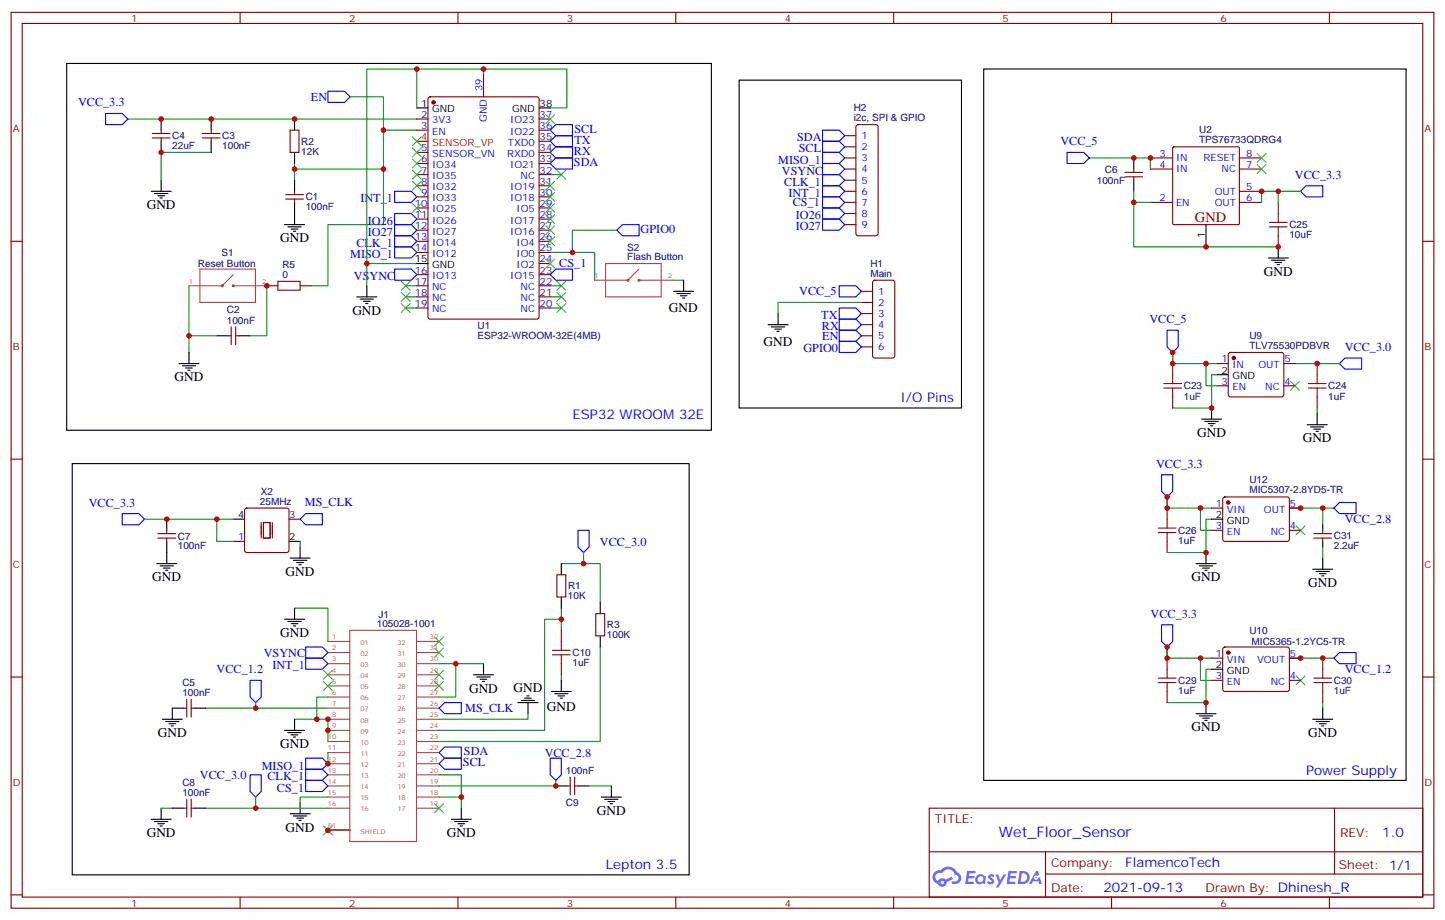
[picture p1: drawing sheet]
<svg xmlns="http://www.w3.org/2000/svg" width="459mm" height="292mm" viewBox="0 0 459 292" stroke-linecap="round" stroke-linejoin="round" font-family="sans-serif">
<g fill="none" stroke="#870000" stroke-width=".35">
<path d="M3.5 3.9h451.6v284.4h-451.6zM7.1 7.4h444.5v277.3h-444.5zM76.2 3.9v3.5M145.3 3.9v3.5M214.5 3.9v3.5M283.6 3.9v3.5M352.8 3.9v3.5M421.9 3.9v3.5M3.5 76.6h3.6M451.6 76.6h3.5M3.5 145.7h3.6M451.6 145.7h3.5"/>
<path d="M3.5 214.9h3.6M451.6 214.9h3.5M294.9 256.5h156.7v28.2h-156.7zM423.5 256.5l.1 20.9M295 270.4h156.4M331.8 277.4h119.6M331.8 270.4v14.1M3.5 284h3.6M76.2 284.7v3.6M145.3 284.7v3.6M214.5 284.7v3.6M283.6 284.7v3.6"/>
<path d="M352.8 284.7v3.6M421.9 284.7v3.6M451.6 284h3.5"/>
</g>
<g fill="#5487ff">
<path d="M313.9 277.7a1.22 1.22 0 0 1 1.7 .2l-.4 .6a.47 .47 0 0 0-.3-.4 .47 .47 0 0 0-.5 .2l.2 .2a1.14 1.14 0 0 1 .7 1.8 1.14 1.14 0 0 1-1.9 0l-.2-.2 .5-.6 .7 .5a.29 .29 0 0 0 .4-.3 .29 .29 0 0 0-.3-.3 1.04 1.04 0 0 1-.6-1.7z"/>
<path d="M306.9 276.4h2.4l.3 .2-.1 .5-1.9 .1-.1 .8h1.5l.4 .4-.4 .4h-1.6l-.2 1.1h1.8l.1 .3-.1 .3-2.7 .1z"/>
<path d="M320.1 276.4l2.6 .2-.1 .5-1.8 .1-.1 .8h1.5l.3 .4-.4 .4h-1.5l-.2 1.1h1.7l.2 .3-.2 .3-2.6 .1z"/>
<path d="M328.8 276.4h.7l.3 1.3-.6 .3a.69 .69 0 0 0-1 .3 .69 .69 0 0 0 .5 .9 .69 .69 0 0 0 .8-.6l.5-.2 .6 2.2h-.8l-.2-.9h-1.7l-.5 .9h-.9z"/>
<path d="M316 277.5h.8l.6 1.8 1.1-1.8h.9l-2.5 4.2h-.9l.9-1.5z"/>
<path d="M323.6 276.4l-.6 4.2h1.4a2.11 2.11 0 0 0 2.4-2.1 2.11 2.11 0 0 0-2.5-2.1zM324.3 277.2a1.43 1.43 0 0 1 1.7 1.6 1.43 1.43 0 0 1-2.1 1.1z"/>
<path d="M309.9 278.1a1.54 1.54 0 0 0-.1 2.1 1.54 1.54 0 0 0 2.2 .1l.6 .3 .3-2.3-.6-.3a1.49 1.49 0 0 0-2.4 .1zM310.2 279.1a.94 .94 0 0 1 1.8 0 .94 .94 0 0 1-1.8 0z"/>
<path d="M296.6 276.8a2.18 2.18 0 0 0 1.1 3.7 1.44 1.44 0 0 0 1.6 .9 1.44 1.44 0 0 0 1.2-1.4l2-1-.4-.8-2 1a1.47 1.47 0 0 0-2.4 .4 1.39 1.39 0 0 1-.7-1.9 1.39 1.39 0 0 1 2-.5 2.12 2.12 0 0 1 2.2-1.3 2.12 2.12 0 0 1 1.9 1.7 1.14 1.14 0 0 1 1.1 1.4 1.14 1.14 0 0 1-1.7 .7 .43 .43 0 0 0-.5 .4 .43 .43 0 0 0 .4 .5 1.98 1.98 0 0 0 2.5-1.2 1.98 1.98 0 0 0-1.2-2.6 3.1 3.1 0 0 0-5.3-.6l-.8 .1zM298.5 280.1a.55 .55 0 0 1 1.1 0 .55 .55 0 0 1-1.1 0z"/>
<circle cx="328.8" cy="278.5" r=".26"/>
</g>
<g fill="none" stroke="#008700" stroke-width=".35">
<path d="M40.6 37.8h91.7M111.1 30.7h10.6v10.6M132.3 21.9h-15.9v61.7h15.9M132.3 34.3v-12.4h47.6v12.4h-5.3M153.5 21.9v1.8M67 48.4h-15.8v8.8M93.5 51.9v5.3M121.7 53.7v17.6h-17.6v19.4h-5.3M132.3 41.3h-10.6v12.4h-28.2M174.6 55.4h3.6M345.7 50.1h19.4v3.6M195.8 73.1h-14.1v7"/>
<path d="M359.8 60.7v3.5h5.3M359.8 64.2v14.2h45.9M400.4 64.2v-3.5h5.3v3.5M405.7 60.7h7M60 90.7v15.9h8.8M84.7 90.7v15.9h-5.3M116.4 83.6v7.1M128.8 97.8h3.5M128.8 94.2h3.5M128.8 90.7h3.5M174.6 80.1h14.1v8.8M174.6 97.8h3.6"/>
<path d="M174.6 94.2h3.6M174.6 90.7h3.6M213.4 88.9h3.6M273.4 96h-26.5v3.5M60 106.6v5.3M372.2 115.4v-3.5v3.5h14.1M382.8 115.4v7h3.5M386.3 118.9h-1.8v10.6h-12.3M411 115.4h14.1M418 129.5v1.8M45.9 164.8h28.2M68.8 164.8v7h5.3"/>
<path d="M95.2 171.8v1.8M178.2 178.9h12.3v12.3M185.2 175.4v3.5M370.4 161.3v-3.6v3.6h14.1M381 161.3v7h3.5M384.5 164.8h-1.7v10.6h-12.4M409.2 161.3h14.1M419.8 161.3v5.2M419.8 173.6v3.5M93.5 193h10.6v10.6M178.2 193v7.1M178.2 196.5h-5.3v35.3h-33.6"/>
<path d="M139.3 210.6h5.3v10.6h-5.3M144.6 210.6h8.9M178.2 214.2v1.7M190.5 205.4v29.9h-51.2M370.4 208.9v-3.5v3.5h14.1M381 208.9v7h3.5M384.5 212.4h-1.7v10.6h-12.4M409.2 208.9h14.1M65.3 224.8h15.8M81.1 223v1.8h23M93.5 228.3h7M104.1 221.2h-3.6v7.1h3.6v7"/>
<path d="M104.1 238.9v3.5M167.6 226.5v1.8h-28.3M419.8 223v1.8M51.2 256.5h3.5M65.3 256.5h15.8M81.1 253v3.5h23M104.1 253h-8.9v1.7M139.3 253h7.1v3.5M139.3 245.9h7.1v7.1M176.4 247.7v1.7h-37.1M187 249.4h7"/>
</g>
<g fill="none" stroke="#870000" stroke-width=".35">
<path d="M132.3 37.8h3.5M136.1 30.9l.4-.2h33.9l.6 .5 .1 69.4-.5 .6-34.1 .1-.6-.5-.1-69.4zM153.5 23.7v7M171.1 37.8h3.5M271.9 39.8l.4-.3h5.7l.5 .3 .2 .5v33.8l-.2 .5-.5 .2h-5.7l-.5-.2-.2-.5v-33.8zM48.3 42.4h5.7M48.3 43.8h5.7M51.2 41.3v1.1M51.2 43.8v1M64.2 42.4h5.6M64.2 43.8h5.6M67 41.3v1.1"/>
<path d="M67 43.8v1M92.1 41.3h2.8v7.1h-2.8zM132.3 41.3h3.5M132.3 48.4h3.5M132.3 51.9h3.5M132.3 55.4h3.5M132.3 58.9h3.5M171.1 41.3h3.5M171.1 48.4h3.5M171.1 51.9h3.5M171.1 55.4h3.5M171.1 58.9h3.5"/>
<path d="M171.1 44.8h3.5M268.1 43.1h3.5M268.1 46.6h3.5M268.1 50.1h3.5M268.1 53.7h3.5M268.1 57.2h3.5M357 54.7h5.7M357 56.1h5.7M359.8 53.7v1M359.8 56.1v1.1M365.1 50.1h7.1M365.1 53.7h7.1"/>
<path d="M372.2 46.8l.3-.2h20.5l.3 .2v24.1l-.1 .3-20.7 .1-.3-.2zM393.3 50.1h7.1M393.3 53.7h7.1M90.7 61.8h5.6M90.7 63.2h5.6M93.5 60.7v1.1M93.5 63.2v1M132.3 62.5h3.5M132.3 66h3.5M132.3 69.5h3.5M132.3 73.1h3.5M132.3 76.6h3.5"/>
<path d="M171.1 62.5h3.5M171.1 66h3.5M171.1 69.5h3.5M171.1 73.1h3.5M171.1 76.6h3.5M268.1 60.7h3.5M268.1 64.2h3.5M268.1 67.8h3.5M268.1 71.3h3.5M365.1 64.2h7.1M393.3 60.7h7.1M393.3 64.2h7.1"/>
<path d="M405.7 64.2v3.6M405.7 74.8v3.6M84.7 90.7h3.5M95.2 90.7h3.6M132.3 90.7h3.5M132.3 80.1h3.5M132.3 87.2h3.5M132.3 94.2h3.5M132.3 97.8h3.5M171.1 90.7h3.5M171.1 80.1h3.5M171.1 87.2h3.5"/>
<path d="M171.1 94.2h3.5M171.1 97.8h3.5M171.1 83.6h3.5M273.4 92.5h3.5M273.4 96h3.5M273.4 99.5h3.5M277.2 89.1l.4-.2h5.7l.6 .5 .1 23.5-.5 .7h-5.9l-.6-.4-.1-23.6zM72.3 106.6h1.1M73.4 103.8v5.6M74.8 103.8v5.6M74.8 106.6h1M273.4 106.6h3.5"/>
<path d="M273.4 103h3.5M273.4 110.1h3.5M372.2 115.4v3.5M386.3 115.4h3.5M390.1 112.1l.4-.2h16.3l.5 .2 .2 .5v12.7l-.3 .5-.4 .2h-16.3l-.5-.3-.2-.4v-12.7zM407.5 115.4h3.5M418 115.4v3.5M372.2 126v3.5M386.3 122.4h3.5M407.5 122.4h3.5M418 126v3.5M388.3 157.9l.5-.2 20 .1 .4 .6v13l-.7 .4h-20l-.4-.7v-12.7z"/>
<path d="M50.1 169.4h5.6M50.1 170.8h5.6M52.9 168.3v1.1M52.9 170.8v1M74.1 171.8h3.5M77.8 161.5l.5-.2h12.7l.5 .2 .2 .5v12.7l-.2 .5-.5 .2h-12.7l-.5-.3-.2-.4v-12.7zM91.7 164.8h3.5M370.4 161.3v3.5M370.4 171.8v3.6M384.5 161.3h3.6M384.5 168.3h3.6M409.2 161.3h3.5"/>
<path d="M409.2 168.3h3.5M417 169.4h5.6M417 170.8h5.6M419.8 168.3v1.1M419.8 170.8v1M176.7 182.4h2.9v7.1h-2.9zM189.1 194.8h2.8v7h-2.8zM178.2 200.1v3.5M178.2 210.6v3.6M370.4 208.9v3.5M370.4 219.5v3.5M384.5 208.9h3.6"/>
<path d="M384.5 215.9h3.6M388.3 205.6l.5-.2h20l.4 .7v12.9l-.7 .5-20-.1-.4-.6v-12.7zM409.2 208.9h3.5M409.2 215.9h3.5M419.8 208.9v3.5M419.8 219.5v3.5M58.2 224.8h1.1M59.3 221.9v5.7M60.7 221.9v5.7M60.7 224.8h1M58.2 256.5h1.1M59.3 253.7v5.6"/>
<path d="M60.7 253.7v5.6M60.7 256.5h1M179.9 249.4h1.1M181 246.6v5.7M182.4 246.6v5.7M182.4 249.4h1"/>
</g>
<g fill="none" stroke="#000" stroke-width=".35">
<path d="M21.2 20.1h204.6v116.5h-204.6zM51.2 37.8v3.5M67 37.8v3.5M93.5 37.8v3.5M132.3 34.3h3.5M171.1 34.3h3.5M234.6 25.4h70.6v104.1h-70.6zM312.2 21.9h134.1v225.8h-134.1zM51.2 44.8v3.6M51.2 57.2v3.5M67 44.8v3.6M93.5 48.4v3.5"/>
<path d="M93.5 57.2v3.5M359.8 50.1v3.6M359.8 57.2v3.5M48 60.7h6.3M49 61.4h4.3M50.1 62.1h2.1M50.8 62.8h.7M90.3 71.3h6.4M91.4 72h4.2M92.4 72.7h2.1M93.1 73.4h.7M93.5 64.2v7.1"/>
<path d="M382.8 71.3v7.1M405.7 78.4v3.5M113.2 94.2h6.4M114.3 94.9h4.2M115.4 95.6h2.1M116.1 96.3h.7M116.4 90.7v3.5M132.3 83.6h3.5M213.8 92.5h6.3M214.8 93.2h4.3M215.9 93.9h2.1M216.6 94.6h.7"/>
<path d="M217 88.9v3.6M246.9 99.5v3.5M402.5 81.9h6.4M403.6 82.6h4.2M404.6 83.3h2.2M405.3 84h.7M56.8 115.4h6.3M57.9 116.1h4.2M58.9 116.8h2.1M59.6 117.5h.7M60 111.9v3.5M68.8 106.6h3.5"/>
<path d="M75.8 106.6h3.6M243.8 103h6.3M244.8 103.8h4.3M245.9 104.5h2.1M246.6 105.2h.7M386.3 118.9h3.5M381.4 133h6.3M382.4 133.7h4.2M383.5 134.4h2.1M384.2 135.1h.7M384.5 129.5v3.5M414.9 134.8h6.3"/>
<path d="M415.9 135.5h4.3M417 136.2h2.1M417.7 136.9h.7M418 131.3v3.5M22.9 147.1h195.8v130.6h-195.8zM49.7 178.9h6.4M50.8 179.6h4.2M52.9 164.8v3.5M52.9 171.8v7.1M74.1 164.8h3.5M91.7 171.8h3.5M92.1 177.1h6.3"/>
<path d="M93.1 177.8h4.3M94.2 178.5h2.1M94.9 179.2h.7M95.2 173.6v3.5M178.2 178.9v3.5M379.6 178.9h6.3M380.6 179.6h4.3M382.8 175.4v3.5M384.5 164.8h3.6M419.8 166.5v1.8M419.8 171.8v1.8M419.8 177.1v3.6"/>
<path d="M51.9 180.3h2.1M52.6 181h.7M90.3 196.5h6.4M91.4 197.2h4.2M92.4 197.9h2.1M93.1 198.6h.7M93.5 193v3.5M178.2 189.5v3.5M190.5 191.2v3.6M381.7 180.3h2.1M382.4 181h.7M416.6 180.7h6.4"/>
<path d="M417.7 181.4h4.2M418.7 182.1h2.2M419.5 182.8h.7M150.3 214.2h6.3M151.3 214.9h4.3M152.4 215.6h2.1M153.1 216.3h.7M153.5 210.6v3.6M175 219.5h6.3M178.2 215.9v3.6M190.5 201.8v3.6M384.5 212.4h3.6"/>
<path d="M51.5 228.3h6.4M52.6 229h4.2M53.6 229.7h2.1M54.3 230.4h.7M58.2 224.8h-3.5v3.5M61.7 224.8h3.6M90.3 231.8h6.4M91.4 232.5h4.2M92.4 233.2h2.1M93.1 233.9h.7M93.5 228.3v3.5M164.4 223h6.3"/>
<path d="M165.5 222.3h4.2M166.5 221.6h2.1M167.2 220.9h.7M167.6 223v3.5M176 220.2h4.3M177.1 220.9h2.1M177.8 221.6h.7M379.6 226.5h6.3M380.6 227.2h4.3M381.7 227.9h2.1M382.4 228.6h.7M382.8 223v3.5"/>
<path d="M416.6 228.3h6.4M417.7 229h4.2M418.7 229.7h2.2M419.5 230.4h.7M419.8 224.8v3.5M51.2 256.5v3.5M54.7 256.5h3.5M61.7 256.5h3.6M92.1 258.3h6.3M93.1 259h4.3M94.2 259.7h2.1M95.2 254.7v3.6"/>
<path d="M146.4 256.5v3.5M176.4 249.4h3.5M183.4 249.4h3.6M190.9 253h6.3M191.9 253.7h4.2M193 254.4h2.1M193.7 255.1h.7M194 249.4v3.6M48 260h6.3M49 260.7h4.3M50.1 261.4h2.1M50.8 262.1h.7"/>
<path d="M94.9 260.4h.7M143.2 260h6.4M144.3 260.7h4.2M145.3 261.4h2.2M146 262.1h.8"/>
</g>
<g fill="none" stroke="#00f" stroke-width=".35">
<path d="M33.5 36h5.3l1.8 1.8-1.8 1.7h-5.3zM104.1 29h5.3l1.7 1.7-1.7 1.8h-5.3zM174.6 41.3l1.8-1.8h5.3v3.6h-5.3zM174.6 51.9l1.8-1.8h5.3v3.6h-5.3zM174.6 48.4l1.8-1.8h5.3v3.5h-5.3zM174.6 44.8l1.8-1.7h5.3v3.5h-5.3zM261.1 41.3h5.2l1.8 1.8-1.8 1.7h-5.2zM261.1 44.8h5.2l1.8 1.8-1.8 1.8h-5.2zM261.1 48.4h5.2l1.8 1.7-1.8 1.8h-5.2zM261.1 51.9h5.2l1.8 1.8-1.8 1.7h-5.2zM261.1 55.4h5.2l1.8 1.8-1.8 1.7h-5.2zM261.1 58.9h5.2l1.8 1.8-1.8 1.8h-5.2z"/>
<path d="M338.7 48.4h5.3l1.7 1.7-1.7 1.8h-5.3zM125.2 60.7h5.3l1.8 1.8-1.8 1.7h-5.3zM125.2 78.4h5.3l1.8 1.7-1.8 1.8h-5.3zM125.2 74.8h5.3l1.8 1.8-1.8 1.8h-5.3zM125.2 71.3h5.3l1.8 1.8-1.8 1.7h-5.3zM125.2 67.8h5.3l1.8 1.7-1.8 1.8h-5.3zM195.8 73.1l1.8-1.8h5.2v3.5h-5.2zM261.1 62.5h5.2l1.8 1.7-1.8 1.8h-5.2zM261.1 66h5.2l1.8 1.8-1.8 1.7h-5.2zM261.1 69.5h5.2l1.8 1.8-1.8 1.8h-5.2zM412.7 60.7l1.8-1.8h5.3v3.6h-5.3zM125.2 85.4h5.3l1.8 1.8-1.8 1.7h-5.3z"/>
<path d="M174.6 87.2l1.8-1.8h5.3v3.5h-5.3zM266.3 90.7h5.3l1.8 1.8-1.8 1.7h-5.3zM266.3 97.8h5.3l1.8 1.7-1.8 1.8h-5.3zM266.3 101.3h5.3l1.8 1.7-1.8 1.8h-5.3zM266.3 104.8h5.3l1.8 1.8-1.8 1.7h-5.3zM266.3 108.3h5.3l1.8 1.8-1.8 1.8h-5.3zM370.4 104.8h3.5v5.3l-1.7 1.8-1.8-1.8zM425.1 115.4l1.8-1.8h5.3v3.6h-5.3zM368.7 150.7h3.5v5.3l-1.8 1.7-1.7-1.7zM38.8 163h5.3l1.8 1.8-1.8 1.7h-5.3zM95.2 164.8l1.8-1.8h5.3v3.5h-5.3zM183.4 168.3h3.6v5.3l-1.8 1.8-1.8-1.8z"/>
<path d="M423.3 161.3l1.8-1.8h5.3v3.5h-5.3zM368.7 198.3h3.5v5.3l-1.8 1.8-1.7-1.8zM79.4 215.9h3.5v5.3l-1.8 1.8-1.7-1.8zM97 208.9h5.3l1.8 1.7-1.8 1.8h-5.3zM97 205.4h5.3l1.8 1.7-1.8 1.8h-5.3zM423.3 208.9l1.8-1.8h5.3v3.5h-5.3zM139.3 238.9l1.8-1.8h5.3v3.5h-5.3zM139.3 224.8l1.8-1.8h5.3v3.5h-5.3zM79.4 245.9h3.5v5.3l-1.8 1.8-1.7-1.8zM97 244.2h5.3l1.8 1.7-1.8 1.8h-5.3zM97 247.7h5.3l1.8 1.7-1.8 1.8h-5.3zM97 240.6h5.3l1.8 1.8-1.8 1.8h-5.3z"/>
<path d="M139.3 242.4l1.8-1.8h5.3v3.6h-5.3zM174.6 240.6h3.6v5.3l-1.8 1.8-1.8-1.8z"/>
</g>
<g fill="none" stroke="#a10000" stroke-width=".35">
<path d="M402.9 70.6h5.6M402.9 72h5.6M405.7 67.8v2.8M405.7 72v2.8M88.2 89.3h7v2.8h-7zM372.2 118.9v2.8M418 118.9v2.8M369.4 121.7h5.6M369.4 123.2h5.6M372.2 123.2v2.8M415.2 121.7h5.7M415.2 123.2h5.7"/>
<path d="M418 123.2v2.8M367.6 167.6h5.6M367.6 169h5.6M370.4 164.8v2.8M370.4 169v2.8M175.3 206.4h5.7M175.3 207.8h5.7M178.2 203.6v2.8M178.2 207.8v2.8M367.6 215.2h5.6M367.6 216.6h5.6M370.4 212.4v2.8"/>
<path d="M370.4 216.6v2.9M417 215.2h5.6M417 216.6h5.6M419.8 212.4v2.8M419.8 216.6v2.9"/>
</g>
<g fill="none" stroke="#3c3" stroke-width=".35">
<path d="M173.2 36.4l2.8 2.8M176 36.4l-2.8 2.8M130.9 57.5l2.8 2.9M130.9 54l2.8 2.8M130.9 50.5l2.8 2.8M130.9 47l2.8 2.8M130.9 43.4l2.8 2.8M133.7 57.5l-2.8 2.9M133.7 54l-2.8 2.8M133.7 50.5l-2.8 2.8M133.7 47l-2.8 2.8M133.7 43.4l-2.8 2.8"/>
<path d="M173.2 57.5l2.8 2.9M176 57.5l-2.8 2.9M176.7 54l2.9 2.8M179.6 54l-2.9 2.8M399 52.2l2.8 2.9M399 48.7l2.8 2.8M401.8 52.2l-2.8 2.9M401.8 48.7l-2.8 2.8M130.9 64.6l2.8 2.8M133.7 64.6l-2.8 2.8M173.2 71.6l2.8 2.9M173.2 68.1l2.8 2.8"/>
<path d="M173.2 75.2l2.8 2.8M173.2 64.6l2.8 2.8M173.2 61.1l2.8 2.8M176 71.6l-2.8 2.9M176 68.1l-2.8 2.8M176 75.2l-2.8 2.8M176 64.6l-2.8 2.8M176 61.1l-2.8 2.8M127.4 89.3l2.8 2.8M127.4 92.8l2.8 2.8M127.4 96.3l2.8 2.9M130.2 89.3l-2.8 2.8"/>
<path d="M130.2 92.8l-2.8 2.8M130.2 96.3l-2.8 2.9M173.2 82.2l2.8 2.9M176 82.2l-2.8 2.9M176.7 96.3l2.9 2.9M176.7 92.8l2.9 2.8M176.7 89.3l2.9 2.8M179.6 96.3l-2.9 2.9M179.6 92.8l-2.9 2.8M179.6 89.3l-2.9 2.8M409.6 121l2.8 2.9M412.4 121l-2.8 2.9"/>
<path d="M411.3 166.9l2.9 2.8M414.2 166.9l-2.9 2.8M102.7 212.8l2.8 2.8M102.7 216.3l2.8 2.8M105.5 212.8l-2.8 2.8M105.5 216.3l-2.8 2.8M137.9 216.3l2.9 2.8M137.9 212.8l2.9 2.8M137.9 205.7l2.9 2.8M137.9 202.2l2.9 2.8M140.8 216.3l-2.9 2.8M140.8 212.8l-2.9 2.8"/>
<path d="M140.8 205.7l-2.9 2.8M140.8 202.2l-2.9 2.8M411.3 214.5l2.9 2.8M414.2 214.5l-2.9 2.8M137.9 255.1l2.9 2.8M140.8 255.1l-2.9 2.8M102.7 262.1l2.8 2.9M105.5 262.1l-2.8 2.9"/>
</g>
<g fill="#870000" stroke="#870000" stroke-width=".35">
<circle cx="389.8" cy="159.5" r=".53"/>
<circle cx="389.8" cy="207.1" r=".53"/>
<circle cx="391.6" cy="113.6" r=".53"/>
<circle cx="137.6" cy="32.5" r=".53"/>
</g>
<path d="M132.3 44.8h3.5" fill="none" stroke="#f00" stroke-width=".35"/>
<g fill="none" stroke="#a64a4a" stroke-width=".35">
<path d="M63.4 85.4h17.7v10.6h-17.7zM74 87.2l-3.5 3.5h-10.5M74 90.7h7.1M81.2 90.7h3.5M192.2 83.6h17.6v10.6h-17.6zM202.8 85.4l-3.5 3.5h-10.6M202.8 88.9h7M210 88.9h3.4M104.1 203.6h6.9M104.1 207.1h6.9M104.1 210.6h6.9M104.1 214.2h6.9"/>
<path d="M104.1 217.7h6.9M111 200.1h21.2v67h-21.2zM132.4 203.6h6.9M132.4 207.1h6.9M132.4 210.6h6.9M132.4 214.2h6.9M132.4 217.7h6.9M104.1 221.2h6.9M104.1 224.8h6.9M104.1 228.3h6.9M104.1 231.8h6.9M104.1 235.3h6.9"/>
<path d="M104.1 238.9h6.9M132.4 221.2h6.9M132.4 224.8h6.9M132.4 228.3h6.9M132.4 231.8h6.9M132.4 235.3h6.9M132.4 238.9h6.9M104.1 242.4h6.9M104.1 245.9h6.9M104.1 249.4h6.9M104.1 253h6.9M104.1 256.5h6.9"/>
<path d="M132.4 242.4h6.9M132.4 245.9h6.9M132.4 249.4h6.9M132.4 253h6.9M132.4 256.5h6.9M104.1 263.6h6.9"/>
</g>
<path d="M82.9 165.8v5M83.6 165.8h2.1v5h-2.1zM86.4 165.8v5" fill="none" stroke="#870012" stroke-width=".35"/>
<g fill="none" stroke="#a64a4a" stroke-width=".69">
<circle cx="70.5" cy="90.7" r=".14"/>
<circle cx="74" cy="90.7" r=".14"/>
<circle cx="199.3" cy="88.9" r=".14"/>
<circle cx="202.8" cy="88.9" r=".14"/>
</g>
<g fill="#c00">
<circle cx="419.8" cy="161.3" r=".88"/>
<circle cx="418" cy="115.4" r=".88"/>
<circle cx="370.4" cy="157.7" r=".88"/>
<circle cx="370.4" cy="205.4" r=".88"/>
<circle cx="412.8" cy="208.9" r=".88"/>
<circle cx="382.8" cy="223" r=".88"/>
<circle cx="370.4" cy="208.9" r=".88"/>
<circle cx="381" cy="208.9" r=".88"/>
<circle cx="419.8" cy="208.9" r=".88"/>
<circle cx="412.8" cy="161.3" r=".88"/>
<circle cx="381" cy="161.3" r=".88"/>
<circle cx="370.4" cy="161.3" r=".88"/>
<circle cx="382.8" cy="175.4" r=".88"/>
<circle cx="384.5" cy="129.5" r=".88"/>
<circle cx="372.2" cy="111.9" r=".88"/>
<circle cx="372.2" cy="115.4" r=".88"/>
<circle cx="382.8" cy="115.4" r=".88"/>
<circle cx="51.2" cy="48.4" r=".88"/>
<circle cx="51.2" cy="37.8" r=".88"/>
<circle cx="67" cy="37.8" r=".88"/>
<circle cx="116.4" cy="83.6" r=".88"/>
<circle cx="132.3" cy="21.9" r=".88"/>
<circle cx="153.5" cy="21.9" r=".88"/>
<circle cx="121.7" cy="53.7" r=".88"/>
<circle cx="60" cy="106.6" r=".88"/>
<circle cx="93.5" cy="37.8" r=".88"/>
<circle cx="93.5" cy="53.7" r=".88"/>
<circle cx="181.7" cy="80.1" r=".88"/>
<circle cx="121.7" cy="41.3" r=".88"/>
<circle cx="104.1" cy="263.6" r=".88"/>
<circle cx="104.1" cy="242.4" r=".88"/>
<circle cx="104.1" cy="228.3" r=".88"/>
<circle cx="104.1" cy="231.8" r=".88"/>
<circle cx="100.5" cy="228.3" r=".88"/>
<circle cx="146.4" cy="253" r=".88"/>
<circle cx="144.6" cy="210.6" r=".88"/>
<circle cx="68.8" cy="164.8" r=".88"/>
<circle cx="81.1" cy="224.8" r=".88"/>
<circle cx="81.1" cy="256.5" r=".88"/>
<circle cx="185.2" cy="178.9" r=".88"/>
<circle cx="178.2" cy="196.5" r=".88"/>
<circle cx="365.1" cy="50.1" r=".88"/>
<circle cx="359.8" cy="64.2" r=".88"/>
<circle cx="382.8" cy="78.4" r=".88"/>
<circle cx="400.4" cy="60.7" r=".88"/>
<circle cx="405.7" cy="78.4" r=".88"/>
<circle cx="359.8" cy="50.1" r=".88"/>
<circle cx="405.7" cy="60.7" r=".88"/>
<circle cx="52.9" cy="164.8" r=".88"/>
<circle cx="176.4" cy="249.4" r=".88"/>
<circle cx="84.7" cy="90.7" r=".88"/>
</g>
<text font-size="4.6" fill="#800" x="379.2" y="70.6">GND</text>
<text font-size="4.6" fill="#00f" x="317" y="265.5">Wet_Floor_Sensor</text>
<g font-size="4.2">
<text x="46.6" y="66.4">GND</text>
<text x="88.9" y="76.9">GND</text>
<text x="401.1" y="87.5">GND</text>
<text x="111.8" y="99.9">GND</text>
<text x="212.3" y="99.2">GND</text>
<text x="242.4" y="109.7">GND</text>
<text x="55.4" y="121">GND</text>
<text x="379.9" y="138.7">GND</text>
<text x="413.5" y="140.4">GND</text>
<text x="48.3" y="184.5">GND</text>
<text x="90.7" y="182.8">GND</text>
<text x="378.2" y="184.5">GND</text>
<text x="415.2" y="186.3">GND</text>
<text x="88.9" y="202.2">GND</text>
<text x="148.9" y="219.8">GND</text>
<text x="163" y="219.7">GND</text>
<text x="173.6" y="225.6">GND</text>
<text x="50.1" y="233.9">GND</text>
<text x="378.2" y="232.2">GND</text>
<text x="415.2" y="233.9">GND</text>
<text x="88.9" y="237.5">GND</text>
<text x="90.7" y="263.9">GND</text>
<text x="189.4" y="258.6">GND</text>
<text x="46.6" y="265.7">GND</text>
<text x="141.8" y="265.7">GND</text>
</g>
<g font-size="4.2" fill="#00f">
<text x="285.8" y="127.7">I/O Pins</text>
<text x="181.7" y="133">ESP32 WROOM 32E</text>
<text x="414.5" y="245.9">Power Supply</text>
<text x="438.7" y="265.8">1.0</text>
<text x="192.3" y="275.9">Lepton 3.5</text>
<text x="357.1" y="275.3">FlamencoTech</text>
<text x="350.2" y="283.1">2021-09-13</text>
</g>
<g font-size="3.9" fill="#00f">
<text x="24.8" y="33.7">VCC_3.3</text>
<text x="98.7" y="32">EN</text>
<text x="182.3" y="42.1">SCL</text>
<text x="182.3" y="45.6">TX</text>
<text x="253" y="44.8">SDA</text>
<text x="336.5" y="46.1">VCC_5</text>
<text x="182.2" y="52.6">SDA</text>
<text x="182.2" y="49.1">RX</text>
<text x="247" y="51.9">MISO_1</text>
<text x="253.5" y="48.4">SCL</text>
<text x="248.2" y="55.4">VSYNC</text>
<text x="248.9" y="58.9">CLK_1</text>
<text x="411" y="56.7">VCC_3.3</text>
<text x="114.4" y="64.2">INT_1</text>
<text x="250.2" y="62.5">INT_1</text>
<text x="251.6" y="65.5">CS_1</text>
<text x="116.8" y="71.3">IO26</text>
<text x="252.6" y="69.5">IO26</text>
<text x="116.8" y="74.8">IO27</text>
<text x="203.3" y="73.8">GPIO0</text>
<text x="252.6" y="73.1">IO27</text>
<text x="111.2" y="81.9">MISO_1</text>
<text x="113.1" y="78.4">CLK_1</text>
<text x="112.3" y="88.9">VSYNC</text>
<text x="177.5" y="84.9">CS_1</text>
<text x="253.7" y="93.7">VCC_5</text>
<text x="260.6" y="101.3">TX</text>
<text x="260.8" y="104.8">RX</text>
<text x="261" y="107.8">EN</text>
<text x="364.8" y="102.5">VCC_5</text>
<text x="255" y="111.8">GPIO0</text>
<text x="426.8" y="111.4">VCC_3.0</text>
<text x="366.9" y="148.4">VCC_3.3</text>
<text x="28.2" y="160.8">VCC_3.3</text>
<text x="96.7" y="160.7">MS_CLK</text>
<text x="426.8" y="166">VCC_2.8</text>
<text x="190.4" y="173.2">VCC_3.0</text>
<text x="365.2" y="196">VCC_3.3</text>
<text x="83.7" y="208.4">VSYNC</text>
<text x="68.8" y="213.7">VCC_1.2</text>
<text x="86.5" y="212.4">INT_1</text>
<text x="426.8" y="213.7">VCC_1.2</text>
<text x="147.7" y="226.1">MS_CLK</text>
<text x="147.2" y="239.8">SDA</text>
<text x="83.1" y="244.3">MISO_1</text>
<text x="146.9" y="243.2">SCL</text>
<text x="172.9" y="240.2">VCC_2.8</text>
<text x="63.5" y="247.2">VCC_3.0</text>
<text x="84.9" y="247.7">CLK_1</text>
<text x="87.9" y="251.2">CS_1</text>
</g>
<g font-size="3.9" fill="#800">
<text x="296.7" y="261.1">TITLE:</text>
<text x="425.3" y="265.8">REV:</text>
<text x="333.6" y="275.3">Company:</text>
<text x="425" y="275.9">Sheet: 1/1</text>
<text x="333.6" y="283">Date:</text>
<text x="382.6" y="283.1">Drawn By: Dhinesh_R</text>
</g>
<g font-size="3.2" fill="#800">
<text x="41.6" y="6.9">1</text>
<text x="110.8" y="6.9">2</text>
<text x="179.9" y="6.9">3</text>
<text x="249.1" y="6.9">4</text>
<text x="318.2" y="6.9">5</text>
<text x="387.3" y="6.9">6</text>
<text x="4.1" y="42">A</text>
<text x="452.1" y="42">A</text>
<text x="4.1" y="111.2">B</text>
<text x="452.1" y="111.2">B</text>
<text x="4.1" y="180.3">C</text>
<text x="452.1" y="180.3">C</text>
<text x="4.1" y="249.4">D</text>
<text x="452.1" y="249.4">D</text>
<text x="41.6" y="287.7">1</text>
<text x="110.8" y="287.7">2</text>
<text x="179.9" y="287.7">3</text>
<text x="249.1" y="287.7">4</text>
<text x="318.2" y="287.7">5</text>
<text x="387.3" y="287.7">6</text>
</g>
<g font-size="3.2" fill="#00f">
<text x="153.1" y="29" transform="rotate(-90 153.1 29)">39</text>
<text x="133.6" y="37.4">2</text>
<text x="133.6" y="41">3</text>
<text x="137.1" y="39.2">3V3</text>
<text x="154.5" y="38.7" transform="rotate(-90 154.5 38.7)">GND</text>
<text x="161.9" y="39.2">IO23</text>
<text x="171.3" y="41">36</text>
<text x="171.3" y="37.4">37</text>
<text x="137.1" y="42.7">EN</text>
<text x="161.2" y="46.2">TXD0</text>
<text x="161.9" y="42.7">IO22</text>
<text x="171.3" y="44.5">35</text>
<text x="273.4" y="44.1">1</text>
<text x="273.4" y="47.7">2</text>
<text x="133.6" y="48">5</text>
<text x="133.6" y="51.5">6</text>
<text x="137.1" y="49.8">SENSOR_VN</text>
<text x="137.1" y="53.3">IO34</text>
<text x="161" y="49.8">RXD0</text>
<text x="161.9" y="53.3">IO21</text>
<text x="171.3" y="51.5">33</text>
<text x="171.3" y="48">34</text>
<text x="273.4" y="51.2">3</text>
<text x="368" y="49.8">3</text>
<text x="368" y="53.3">4</text>
<text x="373.2" y="51.2">IN</text>
<text x="381.9" y="51.2">RESET</text>
<text x="395.5" y="53.3">7</text>
<text x="395.5" y="49.8">8</text>
<text x="133.6" y="55.1">7</text>
<text x="133.6" y="58.6">8</text>
<text x="137.1" y="56.8">IO35</text>
<text x="165.2" y="56.8">NC</text>
<text x="171.3" y="58.6">31</text>
<text x="171.3" y="55.1">32</text>
<text x="273.4" y="54.7">4</text>
<text x="273.4" y="58.2">5</text>
<text x="373.2" y="54.7">IN</text>
<text x="387.7" y="54.7">NC</text>
<text x="131.6" y="65.7">10</text>
<text x="133.6" y="62.1">9</text>
<text x="137.1" y="60.4">IO32</text>
<text x="137.1" y="63.9">IO33</text>
<text x="161.9" y="63.9">IO18</text>
<text x="161.9" y="60.4">IO19</text>
<text x="171.3" y="65.7">29</text>
<text x="171.3" y="62.1">30</text>
<text x="273.4" y="61.8">6</text>
<text x="273.4" y="65.3">7</text>
<text x="368" y="63.9">2</text>
<text x="373.2" y="65.3">EN</text>
<text x="385.5" y="61.8">OUT</text>
<text x="385.5" y="65.3">OUT</text>
<text x="395.5" y="60.4">5</text>
<text x="395.5" y="63.9">6</text>
<text x="131.6" y="69.2">11</text>
<text x="137.1" y="67.4">IO25</text>
<text x="137.1" y="70.9">IO26</text>
<text x="161.9" y="70.9">IO17</text>
<text x="163.9" y="67.4">IO5</text>
<text x="171.3" y="69.2">28</text>
<text x="273.4" y="68.8">8</text>
<text x="131.6" y="72.7">12</text>
<text x="131.6" y="76.2">13</text>
<text x="137.1" y="74.5">IO27</text>
<text x="137.1" y="78">IO14</text>
<text x="161.9" y="74.5">IO16</text>
<text x="163.9" y="78">IO4</text>
<text x="171.3" y="76.2">26</text>
<text x="171.3" y="72.7">27</text>
<text x="273.4" y="72.4">9</text>
<text x="131.6" y="79.8">14</text>
<text x="137.1" y="81.5">IO12</text>
<text x="163.9" y="81.5">IO0</text>
<text x="171.3" y="83.3">24</text>
<text x="171.3" y="79.8">25</text>
<text x="131.6" y="86.8">16</text>
<text x="137.1" y="88.6">IO13</text>
<text x="161.9" y="88.6">IO15</text>
<text x="163.9" y="85.1">IO2</text>
<text x="171.3" y="86.8">23</text>
<text x="131.6" y="90.3">17</text>
<text x="131.6" y="93.9">18</text>
<text x="137.1" y="92.1">NC</text>
<text x="137.1" y="95.6">NC</text>
<text x="165.2" y="95.6">NC</text>
<text x="165.2" y="92.1">NC</text>
<text x="171.3" y="93.9">21</text>
<text x="171.3" y="90.3">22</text>
<text x="278.7" y="93.5">1</text>
<text x="131.6" y="97.4">19</text>
<text x="137.1" y="99.2">NC</text>
<text x="165.2" y="99.2">NC</text>
<text x="171.3" y="97.4">20</text>
<text x="278.7" y="97">2</text>
<text x="278.7" y="100.6">3</text>
<text x="278.7" y="104.1">4</text>
<text x="278.7" y="107.6">5</text>
<text x="278.7" y="111.2">6</text>
<text x="387.6" y="115">1</text>
<text x="391.1" y="116.8">IN</text>
<text x="399.4" y="116.8">OUT</text>
<text x="407.6" y="115">5</text>
<text x="387.6" y="122.1">3</text>
<text x="391.1" y="123.9">EN</text>
<text x="401.6" y="123.9">NC</text>
<text x="407.6" y="122.1">4</text>
<text x="385.9" y="160.9">1</text>
<text x="409.4" y="160.9">5</text>
<text x="91.7" y="164.4">3</text>
<text x="385.9" y="168">3</text>
<text x="389.4" y="162.7">VIN</text>
<text x="401.1" y="162.7">OUT</text>
<text x="409.4" y="168">4</text>
<text x="75.6" y="171.5">1</text>
<text x="389.4" y="169.7">EN</text>
<text x="403.3" y="169.7">NC</text>
<text x="385.9" y="208.5">1</text>
<text x="409.4" y="208.5">5</text>
<text x="385.9" y="215.6">3</text>
<text x="389.4" y="210.3">VIN</text>
<text x="399" y="210.3">VOUT</text>
<text x="409.4" y="215.6">4</text>
<text x="389.4" y="217.3">EN</text>
<text x="403.3" y="217.3">NC</text>
</g>
<g font-size="3.2">
<text x="133.6" y="33.9">1</text>
<text x="137.1" y="35.7">GND</text>
<text x="162.5" y="35.7">GND</text>
<text x="171.3" y="33.9">38</text>
<text x="382.4" y="75.4" transform="rotate(-90 382.4 75.4)">1</text>
<text x="131.6" y="83.3">15</text>
<text x="137.1" y="85.1">GND</text>
<text x="387.6" y="118.6">2</text>
<text x="391.1" y="120.3">GND</text>
<text x="75.6" y="164.4">4</text>
<text x="385.9" y="164.4">2</text>
<text x="389.4" y="166.2">GND</text>
<text x="91.7" y="171.5">2</text>
<text x="385.9" y="212.1">2</text>
<text x="389.4" y="213.8">GND</text>
</g>
<g font-size="3.2" fill="#000080">
<text x="270.9" y="35.3">H2</text>
<text x="270.9" y="38.5">i2c, SPI &amp; GPIO</text>
<text x="54.7" y="47.3">22uF</text>
<text x="54.7" y="44.1">C4</text>
<text x="70.6" y="47.3">100nF</text>
<text x="70.6" y="44.1">C3</text>
<text x="95.6" y="45.9">R2</text>
<text x="380.6" y="45.3">TPS76733QDRG4</text>
<text x="380.6" y="42.3">U2</text>
<text x="95.6" y="49.1">12K</text>
<text x="348.1" y="58.4">100nF</text>
<text x="350.7" y="54.9">C6</text>
<text x="97" y="63.5">C1</text>
<text x="97" y="66.7">100nF</text>
<text x="409.2" y="75.6">10uF</text>
<text x="409.2" y="72.5">C25</text>
<text x="70.3" y="81.3">S1</text>
<text x="199.1" y="82.6">Flash Button</text>
<text x="199.1" y="79.5">S2</text>
<text x="62.8" y="84.8">Reset Button</text>
<text x="89.6" y="88.2">0</text>
<text x="89.6" y="85.1">R5</text>
<text x="276.2" y="84.7">H1</text>
<text x="276.2" y="87.9">Main</text>
<text x="72" y="99.5">C2</text>
<text x="72" y="102.7">100nF</text>
<text x="151.5" y="107.7">ESP32-WROOM-32E(4MB)</text>
<text x="151.5" y="104.6">U1</text>
<text x="396.5" y="107.6">U9</text>
<text x="396.5" y="110.8">TLV75530PDBVR</text>
<text x="375.7" y="123.6">C23</text>
<text x="421.6" y="123.6">C24</text>
<text x="375.7" y="126.8">1uF</text>
<text x="421.6" y="126.8">1uF</text>
<text x="396.5" y="153.3">U12</text>
<text x="82.5" y="160.2">25MHz</text>
<text x="82.8" y="157">X2</text>
<text x="396.5" y="156.6">MIC5307-2.8YD5-TR</text>
<text x="56.4" y="171.3">C7</text>
<text x="373.9" y="172.7">1uF</text>
<text x="373.9" y="169.4">C26</text>
<text x="423.3" y="171.2">C31</text>
<text x="56.4" y="174.4">100nF</text>
<text x="423.3" y="174.4">2.2uF</text>
<text x="180.3" y="190.2">10K</text>
<text x="180.3" y="187">R1</text>
<text x="120.1" y="196">J1</text>
<text x="119.6" y="199">105028-1001</text>
<text x="192.6" y="202.5">100K</text>
<text x="192.6" y="199.4">R3</text>
<text x="396.5" y="201.1">U10</text>
<text x="181.7" y="208.2">C10</text>
<text x="397.2" y="204.7">MIC5365-1.2YC5-TR</text>
<text x="181.7" y="211.5">1uF</text>
<text x="57.9" y="220.9">100nF</text>
<text x="57.9" y="217.8">C5</text>
<text x="373.9" y="220.3">1uF</text>
<text x="373.9" y="217.1">C29</text>
<text x="423.3" y="220.3">1uF</text>
<text x="423.3" y="217.1">C30</text>
<text x="179.6" y="245.6">100nF</text>
<text x="57.9" y="249.5">C8</text>
<text x="57.9" y="252.6">100nF</text>
<text x="179.6" y="255.9">C9</text>
</g>
<g font-size="3.2" fill="#f00">
<text x="133.6" y="44.5">4</text>
<text x="137.1" y="46.2">SENSOR_VP</text>
</g>
<g font-size="2.1" fill="#a54b4b">
<text x="188.7" y="88.2">1</text>
<text x="212" y="88.2">2</text>
<text x="60" y="90">1</text>
<text x="83.2" y="90">2</text>
<text x="105.4" y="202.9">1</text>
<text x="136.5" y="202.9">32</text>
<text x="105.4" y="206.4">2</text>
<text x="105.4" y="209.9">3</text>
<text x="114.4" y="204.6">01</text>
<text x="114.4" y="208.2">02</text>
<text x="126.1" y="208.2">31</text>
<text x="126.1" y="204.6">32</text>
<text x="136.5" y="209.9">30</text>
<text x="136.5" y="206.4">31</text>
<text x="105.4" y="213.5">4</text>
<text x="114.4" y="211.7">03</text>
<text x="114.4" y="215.2">04</text>
<text x="126.1" y="215.2">29</text>
<text x="126.1" y="211.7">30</text>
<text x="136.5" y="213.5">29</text>
<text x="105.4" y="217">5</text>
<text x="105.4" y="220.5">6</text>
<text x="114.4" y="218.7">05</text>
<text x="126.1" y="218.7">28</text>
<text x="136.5" y="220.5">27</text>
<text x="136.5" y="217">28</text>
<text x="105.4" y="224.1">7</text>
<text x="105.4" y="227.6">8</text>
<text x="114.4" y="222.3">06</text>
<text x="114.4" y="225.8">07</text>
<text x="126.1" y="225.8">26</text>
<text x="126.1" y="222.3">27</text>
<text x="136.5" y="227.6">25</text>
<text x="136.5" y="224.1">26</text>
<text x="105.4" y="231.1">9</text>
<text x="114.4" y="229.3">08</text>
<text x="114.4" y="232.9">09</text>
<text x="126.1" y="232.9">24</text>
<text x="126.1" y="229.3">25</text>
<text x="136.5" y="231.1">24</text>
<text x="104" y="234.6">10</text>
<text x="104" y="238.2">11</text>
<text x="114.4" y="236.4">10</text>
<text x="114.4" y="239.9">11</text>
<text x="126.1" y="239.9">22</text>
<text x="126.1" y="236.4">23</text>
<text x="136.5" y="238.2">22</text>
<text x="136.5" y="234.6">23</text>
<text x="104" y="241.7">12</text>
<text x="104" y="245.2">13</text>
<text x="114.4" y="243.4">12</text>
<text x="126.1" y="243.4">21</text>
<text x="136.5" y="245.2">20</text>
<text x="136.5" y="241.7">21</text>
<text x="104" y="248.8">14</text>
<text x="114.4" y="247">13</text>
<text x="114.4" y="250.5">14</text>
<text x="126.1" y="250.5">19</text>
<text x="126.1" y="247">20</text>
<text x="136.5" y="248.8">19</text>
<text x="104" y="252.3">15</text>
<text x="104" y="255.8">16</text>
<text x="114.4" y="254">15</text>
<text x="114.4" y="257.5">16</text>
<text x="126.1" y="257.5">17</text>
<text x="126.1" y="254">18</text>
<text x="136.5" y="255.8">17</text>
<text x="136.5" y="252.3">18</text>
<text x="104.1" y="262.9">P1</text>
<text x="114.4" y="264.6">SHIELD</text>
</g>
</svg>
